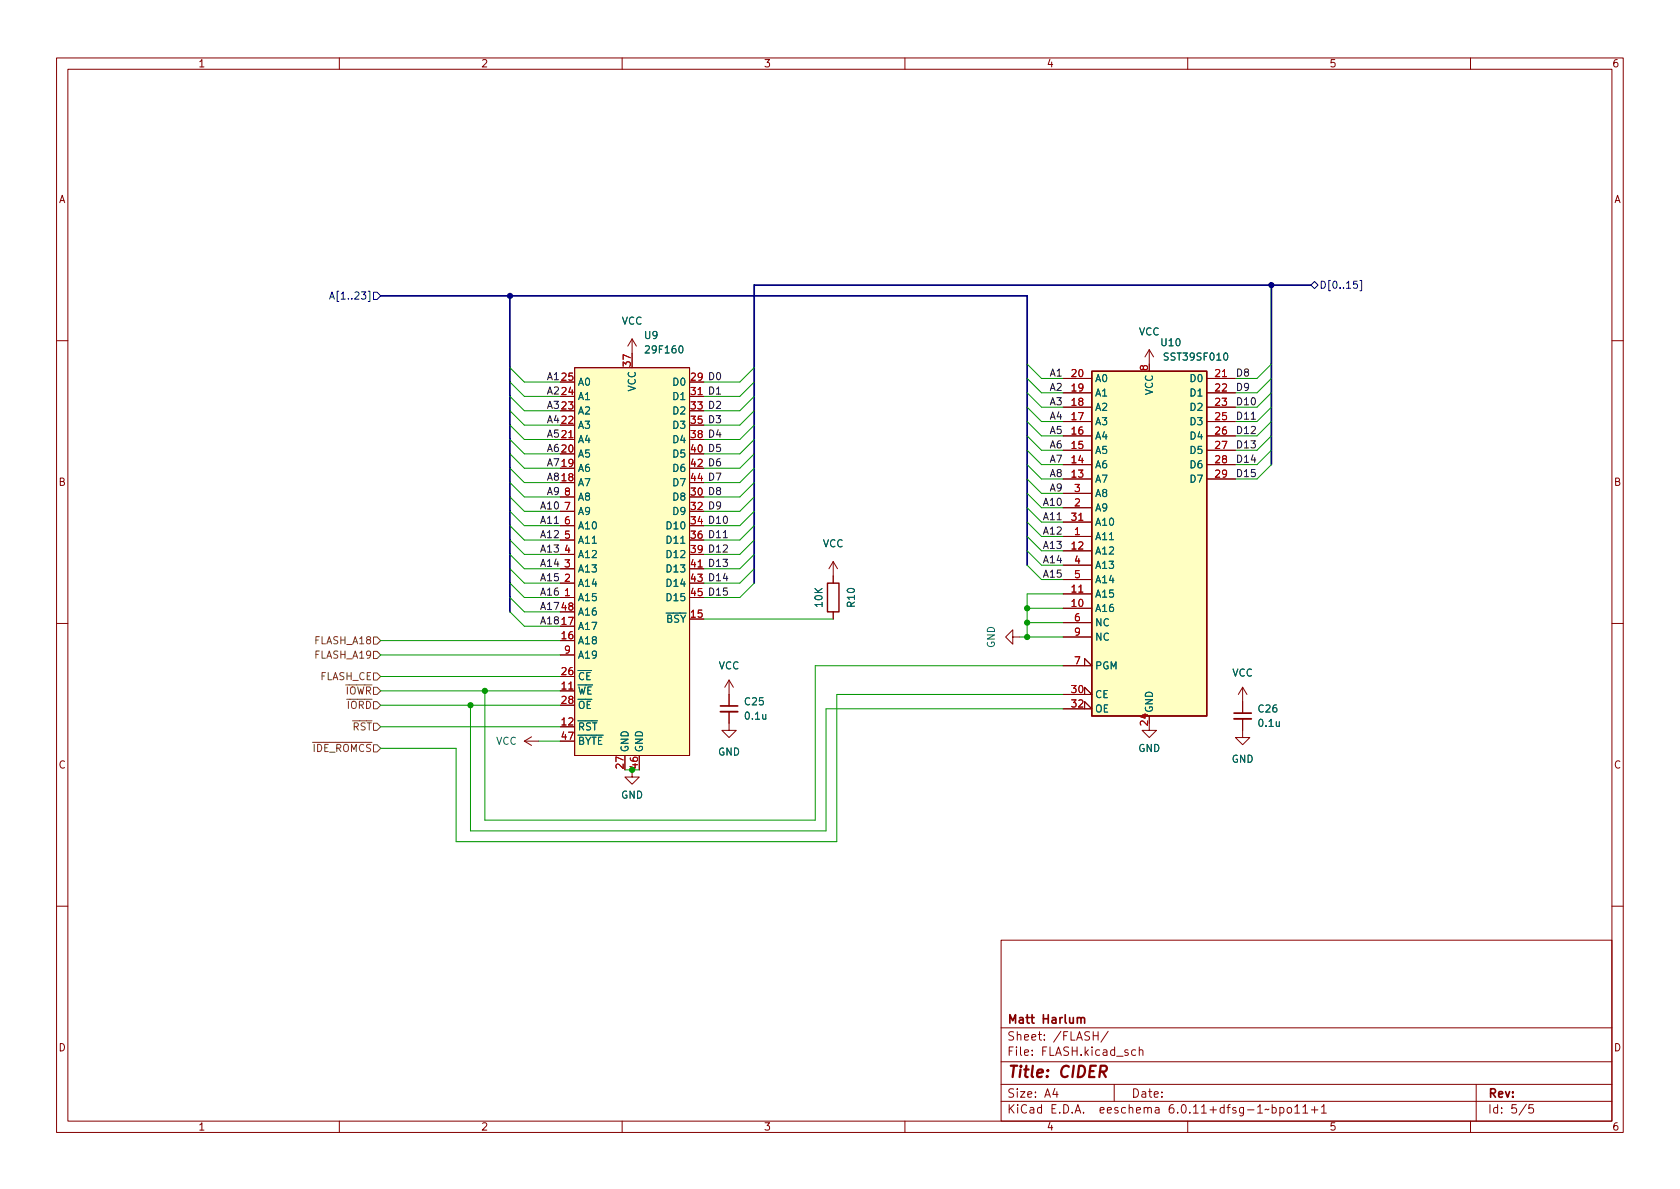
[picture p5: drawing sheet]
<svg xmlns="http://www.w3.org/2000/svg" width="297mm" height="210mm" viewBox="0 0 297 210" stroke-linecap="round" stroke-linejoin="round" font-family="sans-serif">
<g fill="none" stroke="#840000" stroke-width=".18">
<path d="M10 10.2h277v190.1h-277zM12 12.2h273v186.1h-273zM60 10.2v2M110 10.2v2M160 10.2v2M210 10.2v2M260 10.2v2M111.8 59.9l-.8 1.3M111.8 59.9v5.1M111.8 59.9l.7 1.3M10 60.2h2M99.1 77.7h2.5"/>
<path d="M99.1 75.2h2.5M99.1 72.6h2.5M99.1 70.1h2.5M99.1 67.6h2.5M101.6 65h20.3v68.6h-20.3zM188 79.6h5M188 77.1h5M188 74.5h5M188 72h5M188 69.5h5M188 66.9h5M203.2 61.8l-.8 1.3"/>
<path d="M203.2 61.8v2.6M203.2 61.8l.8 1.3M213.4 79.6h5M213.4 77.1h5M213.4 74.5h5M213.4 72h5M213.4 69.5h5M213.4 66.9h5M285 60.2h2M99.1 85.3h2.5M99.1 82.8h2.5M99.1 80.3h2.5"/>
<path d="M99.1 98h2.5M99.1 95.5h2.5M99.1 93h2.5M99.1 90.4h2.5M99.1 87.9h2.5M147.3 99.3l-.7 1.3M147.3 99.3v3.8M147.3 99.3l.8 1.3M188 94.9h5M188 97.4h5M188 84.7h5M188 82.2h5"/>
<path d="M188 89.8h5M188 87.2h5M188 92.3h5M188 99.9h5M213.4 84.7h5M213.4 82.2h5M10 110.2h2M99.1 105.7h2.5M99.1 113.3h2.5M99.1 110.7h2.5M99.1 103.1h2.5M99.1 119.6h2.5"/>
<path d="M99.1 100.6h2.5M99.1 108.2h2.5M99.1 115.8h2.5M121.9 109.5h2.6M147.3 108.2v1.3M179.1 112.6v-1.2l-1.3 1.2 1.3 1.3v-1.3h1.2M188 117.7h5l-1.2-1.2v1.2M188 107.6h5M188 105h5M188 102.5h5M188 110.1h5M188 112.6h5"/>
<path d="M285 110.2h2M92.7 131.1h2.5M92.7 131.1l1.3 .7M94 130.3l-1.3 .8M99.1 122.2h2.5M99.1 128.5h2.5M99.1 124.7h2.5M99.1 131.1h2.5M110.5 133.6v2.5M111.8 136.1v1.3h1.2l-1.2 1.3-1.3-1.3h1.3M113 133.6v2.5M128.9 125.9v3.3h1.3l-1.3 1.2-1.3-1.2h1.3"/>
<path d="M128.9 120.3l-.8 1.2M128.9 120.3v4.5M128.9 120.3l.8 1.2M188 122.8h5l-1.2-1.3v1.3M188 125.3h5l-1.2-1.2v1.2M203.2 127.9v1.3h1.3l-1.3 1.2-1.3-1.2h1.3M219.7 127.1v3.3h1.3l-1.3 1.3-1.3-1.3h1.3M219.7 121.5l-.8 1.3M219.7 121.5v4.6M219.7 121.5l.8 1.3M10 160.2h2M177 166.3h108v32h-108z"/>
<path d="M285 160.2h2M60 198.3v2M110 198.3v2M160 198.3v2M177 194.8h108M177 191.8h108M177 187.8h108M177 181.8h108M182.5 186.5v.1M182.5 185.7v.1M184.6 183.8v.1M184.6 183v.1"/>
<path d="M195.9 182.4l-1.3 1.9M197 191.8v3M201.4 185.8l.2-.2 .4 .1 .1 .9M204.3 195.9h.6v.9M204.9 196.2l-.5 .1a.29 .29 0 0 0-.2 .2 .29 .29 0 0 0 .2 .3h.5M210 198.3v2M228.9 196.8h.9M230.4 195.8l.4-.5v1.5M230.4 196.8h.8M231.9 196.3h1.1M232.4 195.7v1.1M233.6 195.8l.5-.5v1.5"/>
<path d="M233.6 196.8h.9M260 198.3v2M261 191.8v6.5M271.1 195.3h-.7l-.1 .7 .2-.1 .5 .1 .2 .2-.1 .5-.2 .1-.6-.1"/>
</g>
<path d="M127.4 125.9h3M218.2 127.1h3" fill="none" stroke="#840000" stroke-width=".33"/>
<path d="M127.4 124.8h3M218.2 126.1h3" fill="none" stroke="#840000" stroke-width=".3"/>
<path d="M120.1 61.3l.2-.2a.68 .68 0 0 1 .5 .7 .68 .68 0 0 1-.5 .6l-.2-.1-.1-.4zM216.5 62.5l.2-.1a.68 .68 0 0 1 .4 .7 .68 .68 0 0 1-.4 .6l-.2-.1-.1-.4zM120.4 96.1h.7M102.2 118.6h2.4M117.8 108.4h3.5M102.2 127.5h3.4M134.9 126.3v.8l.3 .1 .2-.1M135.4 126.3v.9M225.7 127.6v.8l.3 .1 .2-.2M226.2 127.6v.9" fill="none" stroke="#006464" stroke-width=".18"/>
<g fill="#ffffc2" stroke="#ffffc2" stroke-width=".18">
<path d="M193 65.7h20.4v60.9h-20.4z"/>
<path d="M101.6 65h20.3v68.6h-20.3z"/>
</g>
<path d="M193 65.7h20.4v60.9h-20.4zM146.3 103.1h2v5.1h-2z" fill="none" stroke="#840000" stroke-width=".25"/>
<path d="M100.6 77.4h.7M216.1 66.6h.8M190.7 92h.8M190.7 104.7h.8M100.6 121.9h.7" fill="none" stroke="#a90000" stroke-width=".18"/>
<path d="M66 119h.7l.6 .6-.6 .7h-.7zM66 112.6h.7l.6 .7-.6 .6h-.7zM66 115.2h.7l.6 .6-.6 .7h-.7zM55.3 131.3h10.5M62.3 127.5h3.5" fill="none" stroke="#725600" stroke-width=".18"/>
<path d="M63.9 51.6h.8l-.4 .5 .3 .1v.6l-.2 .1-.5-.1M65.1 51.5h.3v1.8h-.3M66 51.7h.7l.6 .6-.6 .7h-.7zM231.8 50.4l.6-.6 .6 .6-.6 .6zM240 49.7h-.6l-.1 .6 .2-.1 .4 .1 .1 .1v.5l-.2 .1-.5-.1M240.4 49.6h.4v1.8h-.4" fill="none" stroke="#000084" stroke-width=".18"/>
<path d="M221.2 74.1h.8M127.9 95.1h.7" fill="none" stroke="#0f0f0f" stroke-width=".18"/>
<path d="M67.3 52.3h114.3v47.6M90.2 52.3v55.9M224.8 50.4v31.8M231.8 50.4h-98.5v52.7" fill="none" stroke="#000084" stroke-width=".3"/>
<g fill="none" stroke="#009600" stroke-width=".18">
<path d="M90.2 72.6l2.5 2.6h6.4M90.2 77.7l2.5 2.6h6.4M90.2 65l2.5 2.6h6.4M90.2 70.1l2.5 2.5h6.4M90.2 75.2l2.5 2.5h6.4M90.2 67.6l2.5 2.5h6.4M133.3 72.6l-2.5 2.6h-6.3M133.3 77.7l-2.5 2.6h-6.3M133.3 65l-2.5 2.6h-6.3M133.3 70.1l-2.5 2.5h-6.3M133.3 75.2l-2.5 2.5h-6.3M133.3 67.6l-2.5 2.5h-6.3"/>
<path d="M181.6 69.5l2.5 2.5h3.9M181.6 66.9l2.5 2.6h3.9M181.6 72l2.5 2.5h3.9M181.6 74.5l2.5 2.6h3.9M181.6 64.4l2.5 2.5h3.9M181.6 79.6l2.5 2.6h3.9M181.6 77.1l2.5 2.5h3.9M224.8 69.5l-2.6 2.5h-3.8M224.8 66.9l-2.6 2.6h-3.8M224.8 72l-2.6 2.5h-3.8M224.8 74.5l-2.6 2.6h-3.8M224.8 64.4l-2.6 2.5h-3.8"/>
<path d="M224.8 79.6l-2.6 2.6h-3.8M224.8 77.1l-2.6 2.5h-3.8M90.2 80.3l2.5 2.5h6.4M90.2 95.5l2.5 2.5h6.4M90.2 98l2.5 2.6h6.4M90.2 82.8l2.5 2.5h6.4M90.2 85.3l2.5 2.6h6.4M90.2 87.9l2.5 2.5h6.4M90.2 90.4l2.5 2.6h6.4M90.2 93l2.5 2.5h6.4M133.3 80.3l-2.5 2.5h-6.3M133.3 95.5l-2.5 2.5h-6.3"/>
<path d="M133.3 98l-2.5 2.6h-6.3M133.3 82.8l-2.5 2.5h-6.3M133.3 85.3l-2.5 2.6h-6.3M133.3 87.9l-2.5 2.5h-6.3M133.3 90.4l-2.5 2.6h-6.3M133.3 93l-2.5 2.5h-6.3M181.6 97.4l2.5 2.5h3.9M181.6 94.9l2.5 2.5h3.9M181.6 92.3l2.5 2.6h3.9M181.6 87.2l2.5 2.6h3.9M181.6 82.2l2.5 2.5h3.9M181.6 89.8l2.5 2.5h3.9"/>
<path d="M181.6 84.7l2.5 2.5h3.9M181.6 99.9l2.5 2.6h3.9M224.8 82.2l-2.6 2.5h-3.8M67.3 119.6h31.8M67.3 115.8h31.8M67.3 113.3h31.8M90.2 105.7l2.5 2.5h6.4M90.2 103.1l2.5 2.6h6.4M90.2 100.6l2.5 2.5h6.4M90.2 108.2l2.5 2.5h6.4M124.5 109.5h22.8M133.3 103.1l-2.5 2.6h-6.3"/>
<path d="M133.3 100.6l-2.5 2.5h-6.3M180.3 112.6h7.7M181.6 110.1h6.4M181.6 107.6h6.4M188 117.7h-43.9v27.3h-58.4v-22.8M188 105h-6.4v7.6M67.3 122.2h31.8M67.3 128.5h31.8M67.3 124.7h31.8M83.2 124.7v22.2h62.8v-21.6h42M95.2 131.1h3.9M110.5 136.1h1.3"/>
<path d="M188 122.8h-40v26h-67.4v-16.5h-13.3"/>
</g>
<g fill="#000084" stroke="#000084" stroke-width=".18">
<circle cx="224.8" cy="50.4" r=".46"/>
<circle cx="90.2" cy="52.3" r=".46"/>
</g>
<g fill="#009600" stroke="#009600" stroke-width=".18">
<circle cx="181.6" cy="107.6" r=".46"/>
<circle cx="181.6" cy="112.6" r=".46"/>
<circle cx="181.6" cy="110.1" r=".46"/>
<circle cx="85.7" cy="122.2" r=".46"/>
<circle cx="83.2" cy="124.7" r=".46"/>
</g>
<g font-size="2.8" fill="#840000">
<text x="178" y="191.2">Title:</text>
<text x="187.3" y="191.2">CIDER</text>
</g>
<g font-size="2.1" fill="#840000">
<text x="178" y="184.5">Sheet:</text>
<text x="178" y="181.5">Matt</text>
<text x="184.2" y="181.5">Harlum</text>
<text x="186.2" y="184.5">/FLASH/</text>
<text x="178" y="187.2">File:</text>
<text x="184.4" y="187.2">FLASH.kicad_sch</text>
<text x="178" y="197.4">KiCad</text>
<text x="178" y="194.6">Size:</text>
<text x="184.7" y="194.6">A4</text>
<text x="185.7" y="197.4">E.D.A.</text>
<text x="194.6" y="197.4">eeschema</text>
<text x="200" y="194.6">Date:</text>
<text x="207" y="197.4">6.0.11+dfsg-1~bpo11+1</text>
<text x="263" y="194.6">Rev:</text>
<text x="263" y="197.4">Id:</text>
<text x="267.1" y="197.4">5/5</text>
</g>
<g font-size="1.8" fill="#840000">
<text x="35" y="12.3">1</text>
<text x="85" y="12.3">2</text>
<text x="135" y="12.3">3</text>
<text x="185" y="12.3">4</text>
<text x="235" y="12.3">5</text>
<text x="285" y="12.3">6</text>
<text x="10.4" y="36.3">A</text>
<text x="285.4" y="36.3">A</text>
<text x="121.9" y="67.3">29 D0</text>
<text x="121.9" y="72.4">33 D2</text>
<text x="121.9" y="74.9">35 D3</text>
<text x="121.9" y="77.5">38 D4</text>
<text x="121.9" y="80">40 D5</text>
<text x="121.9" y="82.5">42 D6</text>
<text x="10.3" y="86.3">B</text>
<text x="121.9" y="87.6">30 D8</text>
<text x="121.9" y="85.1">44 D7</text>
<text x="285.3" y="86.3">B</text>
<text x="121.9" y="90.2">32 D9</text>
<text x="121.9" y="92.7">34 D10</text>
<text x="121.9" y="95.2">36 D11</text>
<text x="121.9" y="97.8">39 D12</text>
<text x="121.9" y="102.9">43 D14</text>
<text x="121.9" y="105.4">45 D15</text>
<text x="10.3" y="136.3">C</text>
<text x="285.3" y="136.3">C</text>
<text x="10.3" y="186.3">D</text>
<text x="285.3" y="186.3">D</text>
<text x="35" y="200.3">1</text>
<text x="85" y="200.3">2</text>
<text x="135" y="200.3">3</text>
<text x="185" y="200.3">4</text>
<text x="235" y="200.3">5</text>
<text x="285" y="200.3">6</text>
</g>
<g font-size="1.8" fill="#000084">
<text x="58.1" y="53.3">A[1..23]</text>
<text x="233.2" y="51.4">D[0..15]</text>
</g>
<g font-size="1.8" fill="#006464">
<text x="109.9" y="57.8">VCC</text>
<text x="201.3" y="59.7">VCC</text>
<text x="113.8" y="60.3">U9</text>
<text x="113.8" y="62.9">29F160</text>
<text x="205.1" y="61.6">U10</text>
<text x="205.5" y="64.1">SST39SF010</text>
<text x="102.1" y="71.1">A1</text>
<text x="102.1" y="68.6">A0</text>
<text x="112.8" y="69.3" transform="rotate(-90 112.8 69.3)">VCC</text>
<text x="118.8" y="68.6">D0</text>
<text x="118.8" y="71.1">D1</text>
<text x="193.5" y="70.5">A1</text>
<text x="193.5" y="67.9">A0</text>
<text x="204.2" y="69.9" transform="rotate(-90 204.2 69.9)">VCC</text>
<text x="210.2" y="67.9">D0</text>
<text x="210.2" y="70.5">D1</text>
<text x="102.1" y="76.2">A3</text>
<text x="102.1" y="73.7">A2</text>
<text x="118.8" y="73.7">D2</text>
<text x="118.8" y="76.2">D3</text>
<text x="193.5" y="75.6">A3</text>
<text x="193.5" y="73">A2</text>
<text x="210.2" y="73">D2</text>
<text x="210.2" y="75.6">D3</text>
<text x="102.1" y="83.8">A6</text>
<text x="102.1" y="81.3">A5</text>
<text x="102.1" y="78.7">A4</text>
<text x="118.8" y="78.7">D4</text>
<text x="118.8" y="81.3">D5</text>
<text x="118.8" y="83.8">D6</text>
<text x="193.5" y="83.2">A6</text>
<text x="193.5" y="80.6">A5</text>
<text x="193.5" y="78.1">A4</text>
<text x="210.2" y="78.1">D4</text>
<text x="210.2" y="80.6">D5</text>
<text x="210.2" y="83.2">D6</text>
<text x="102.1" y="86.4">A7</text>
<text x="102.1" y="88.9">A8</text>
<text x="118.8" y="88.9">D8</text>
<text x="118.8" y="86.4">D7</text>
<text x="193.5" y="85.7">A7</text>
<text x="193.5" y="88.3">A8</text>
<text x="210.2" y="85.7">D7</text>
<text x="102.1" y="94">A10</text>
<text x="102.1" y="91.4">A9</text>
<text x="117.6" y="94">D10</text>
<text x="118.8" y="91.4">D9</text>
<text x="193.5" y="95.9">A11</text>
<text x="193.5" y="90.8">A9</text>
<text x="193.5" y="93.3">A10</text>
<text x="102.1" y="101.6">A13</text>
<text x="102.1" y="99.1">A12</text>
<text x="102.1" y="96.5">A11</text>
<text x="117.6" y="96.5">D11</text>
<text x="117.6" y="99.1">D12</text>
<text x="117.6" y="101.6">D13</text>
<text x="145.4" y="97.2">VCC</text>
<text x="193.5" y="98.4">A12</text>
<text x="193.5" y="101">A13</text>
<text x="102.1" y="106.7">A15</text>
<text x="102.1" y="104.1">A14</text>
<text x="117.6" y="104.1">D14</text>
<text x="117.6" y="106.7">D15</text>
<text x="145.8" y="107.6" transform="rotate(-90 145.8 107.6)">10K</text>
<text x="151.5" y="107.6" transform="rotate(-90 151.5 107.6)">R10</text>
<text x="193.5" y="106">A15</text>
<text x="193.5" y="103.5">A14</text>
<text x="102.1" y="111.8">A17</text>
<text x="102.1" y="109.2">A16</text>
<text x="117.7" y="110.5">~{BSY}</text>
<text x="193.5" y="108.6">A16</text>
<text x="193.5" y="111.1">NC</text>
<text x="193.5" y="113.7">NC</text>
<text x="102.1" y="114.3">A18</text>
<text x="102.1" y="116.8">A19</text>
<text x="127" y="118.7">VCC</text>
<text x="176.3" y="114.7" transform="rotate(-90 176.3 114.7)">GND</text>
<text x="193.5" y="118.7">PGM</text>
<text x="102.1" y="123.2">~{WE}</text>
<text x="102.1" y="120.7">~{CE}</text>
<text x="102.1" y="125.7">~{OE}</text>
<text x="131.4" y="125.1">C25</text>
<text x="193.5" y="123.8">CE</text>
<text x="217.8" y="120">VCC</text>
<text x="102.1" y="129.5">~{RST}</text>
<text x="131.4" y="127.6">0.1u</text>
<text x="193.5" y="126.4">OE</text>
<text x="204.2" y="126.1" transform="rotate(-90 204.2 126.1)">GND</text>
<text x="222.3" y="126.4">C26</text>
<text x="222.3" y="128.9">0.1u</text>
<text x="87.7" y="132.1">VCC</text>
<text x="102.1" y="132.1">~{BYTE}</text>
<text x="111.5" y="133.1" transform="rotate(-90 111.5 133.1)">GND</text>
<text x="114.1" y="133.1" transform="rotate(-90 114.1 133.1)">GND</text>
<text x="126.9" y="134">GND</text>
<text x="201.2" y="133.4">GND</text>
<text x="217.7" y="135.3">GND</text>
<text x="109.7" y="141.6">GND</text>
</g>
<g font-size="1.8" fill="#a90000">
<text x="111.5" y="65" transform="rotate(-90 111.5 65)">37</text>
<text x="202.9" y="65.7" transform="rotate(-90 202.9 65.7)">8</text>
<text x="99" y="69.8">24</text>
<text x="99" y="67.3">25</text>
<text x="121.9" y="69.8">31 D1</text>
<text x="121.9" y="67.3">29</text>
<text x="121.9" y="69.8">31</text>
<text x="189.2" y="71.7">18</text>
<text x="189.2" y="69.2">19</text>
<text x="189.2" y="66.7">20</text>
<text x="214.6" y="66.7">21</text>
<text x="214.6" y="69.2">22</text>
<text x="214.6" y="71.7">23</text>
<text x="99" y="77.5">21</text>
<text x="99" y="74.9">22</text>
<text x="99" y="72.4">23</text>
<text x="121.9" y="72.4">33</text>
<text x="121.9" y="74.9">35</text>
<text x="121.9" y="77.5">38</text>
<text x="189.2" y="76.8">16</text>
<text x="189.2" y="74.3">17</text>
<text x="214.6" y="74.3">25</text>
<text x="214.6" y="76.8">26</text>
<text x="99" y="82.5">19</text>
<text x="99" y="80">20</text>
<text x="121.9" y="80">40</text>
<text x="121.9" y="82.5">42</text>
<text x="189.2" y="81.9">14</text>
<text x="189.2" y="79.4">15</text>
<text x="214.6" y="79.4">27</text>
<text x="214.6" y="81.9">28</text>
<text x="99" y="85.1">18</text>
<text x="99.6" y="87.6">8</text>
<text x="121.9" y="87.6">30</text>
<text x="121.9" y="85.1">44</text>
<text x="189.2" y="84.4">13</text>
<text x="189.8" y="89.5">2</text>
<text x="189.8" y="87">3</text>
<text x="214.6" y="84.4">29</text>
<text x="99.6" y="95.2">5</text>
<text x="99.6" y="92.7">6</text>
<text x="99.6" y="90.2">7</text>
<text x="121.9" y="90.2">32</text>
<text x="121.9" y="92.7">34</text>
<text x="121.9" y="95.2">36</text>
<text x="189.2" y="92.1">31</text>
<text x="189.8" y="94.6">1</text>
<text x="99.6" y="100.3">3</text>
<text x="99.6" y="97.8">4</text>
<text x="121.9" y="100.3">41 D13</text>
<text x="121.9" y="97.8">39</text>
<text x="121.9" y="100.3">41</text>
<text x="189.2" y="97.1">12</text>
<text x="189.8" y="99.7">4</text>
<text x="99" y="107.9">48</text>
<text x="99.6" y="105.4">1</text>
<text x="99.6" y="102.9">2</text>
<text x="121.9" y="102.9">43</text>
<text x="121.9" y="105.4">45</text>
<text x="189.2" y="107.3">10</text>
<text x="189.2" y="104.8">11</text>
<text x="189.8" y="102.2">5</text>
<text x="99" y="113">16</text>
<text x="99" y="110.5">17</text>
<text x="121.9" y="109.2">15</text>
<text x="189.8" y="109.8">6</text>
<text x="189.8" y="112.4">9</text>
<text x="99" y="119.4">26</text>
<text x="99.6" y="115.6">9</text>
<text x="189.8" y="117.5">7</text>
<text x="99" y="121.9">11</text>
<text x="99" y="124.5">28</text>
<text x="189.2" y="122.5">30</text>
<text x="189.2" y="125.1">32</text>
<text x="99" y="128.3">12</text>
<text x="99" y="130.8">47</text>
<text x="202.9" y="128.5" transform="rotate(-90 202.9 128.5)">24</text>
<text x="110.2" y="136.2" transform="rotate(-90 110.2 136.2)">27</text>
</g>
<g font-size="1.8" fill="#0f0f0f">
<text x="96.6" y="67.2">A125</text>
<text x="96.6" y="69.7">A224</text>
<text x="185.5" y="66.6">A1</text>
<text x="185.5" y="69.1">A2</text>
<text x="185.5" y="71.7">A3</text>
<text x="218.4" y="66.6">D8</text>
<text x="218.4" y="71.7">D10</text>
<text x="218.4" y="69.1">D9</text>
<text x="96.6" y="72.3">A323</text>
<text x="96.6" y="77.4">A521</text>
<text x="96.6" y="74.8">A422</text>
<text x="185.5" y="74.2">A4</text>
<text x="185.5" y="76.7">A5</text>
<text x="218.4" y="76.7">D12</text>
<text x="218.4" y="74.2">D11</text>
<text x="96.6" y="79.9">A620</text>
<text x="96.6" y="82.4">A719</text>
<text x="185.5" y="79.3">A6</text>
<text x="185.5" y="81.8">A7</text>
<text x="218.4" y="79.3">D13</text>
<text x="218.4" y="81.8">D14</text>
<text x="96.6" y="87.5">A9</text>
<text x="96.6" y="85">A818</text>
<text x="184.3" y="89.4">A10</text>
<text x="185.5" y="86.9">A9</text>
<text x="185.5" y="84.4">A8</text>
<text x="218.4" y="84.4">D15</text>
<text x="95.4" y="95.1">A12</text>
<text x="95.4" y="90.1">A10</text>
<text x="95.4" y="92.6">A11</text>
<text x="184.3" y="94.5">A12</text>
<text x="184.3" y="92">A11</text>
<text x="95.4" y="97.7">A13</text>
<text x="95.4" y="100.2">A14</text>
<text x="184.3" y="99.6">A14</text>
<text x="184.3" y="97.1">A13</text>
<text x="95.4" y="107.8">A17</text>
<text x="95.4" y="105.3">A16</text>
<text x="95.4" y="102.8">A15</text>
<text x="184.3" y="102.1">A15</text>
<text x="95.4" y="110.4">A18</text>
</g>
<g font-size="1.8" fill="#725600">
<text x="55.5" y="114.3">FLASH_A18</text>
<text x="55.5" y="116.8">FLASH_A19</text>
<text x="56.6" y="120.7">FLASH_CE</text>
<text x="61" y="123.2">~{IOWR}</text>
<text x="61.2" y="125.7">~{IORD}</text>
<text x="62.3" y="129.5">~{RST}</text>
<text x="55.2" y="133.4">~{IDE_ROMCS}</text>
</g>
<text font-size="1.8" fill="#009600" x="112.8" y="136.2" transform="rotate(-90 112.8 136.2)">46</text>
</svg>
